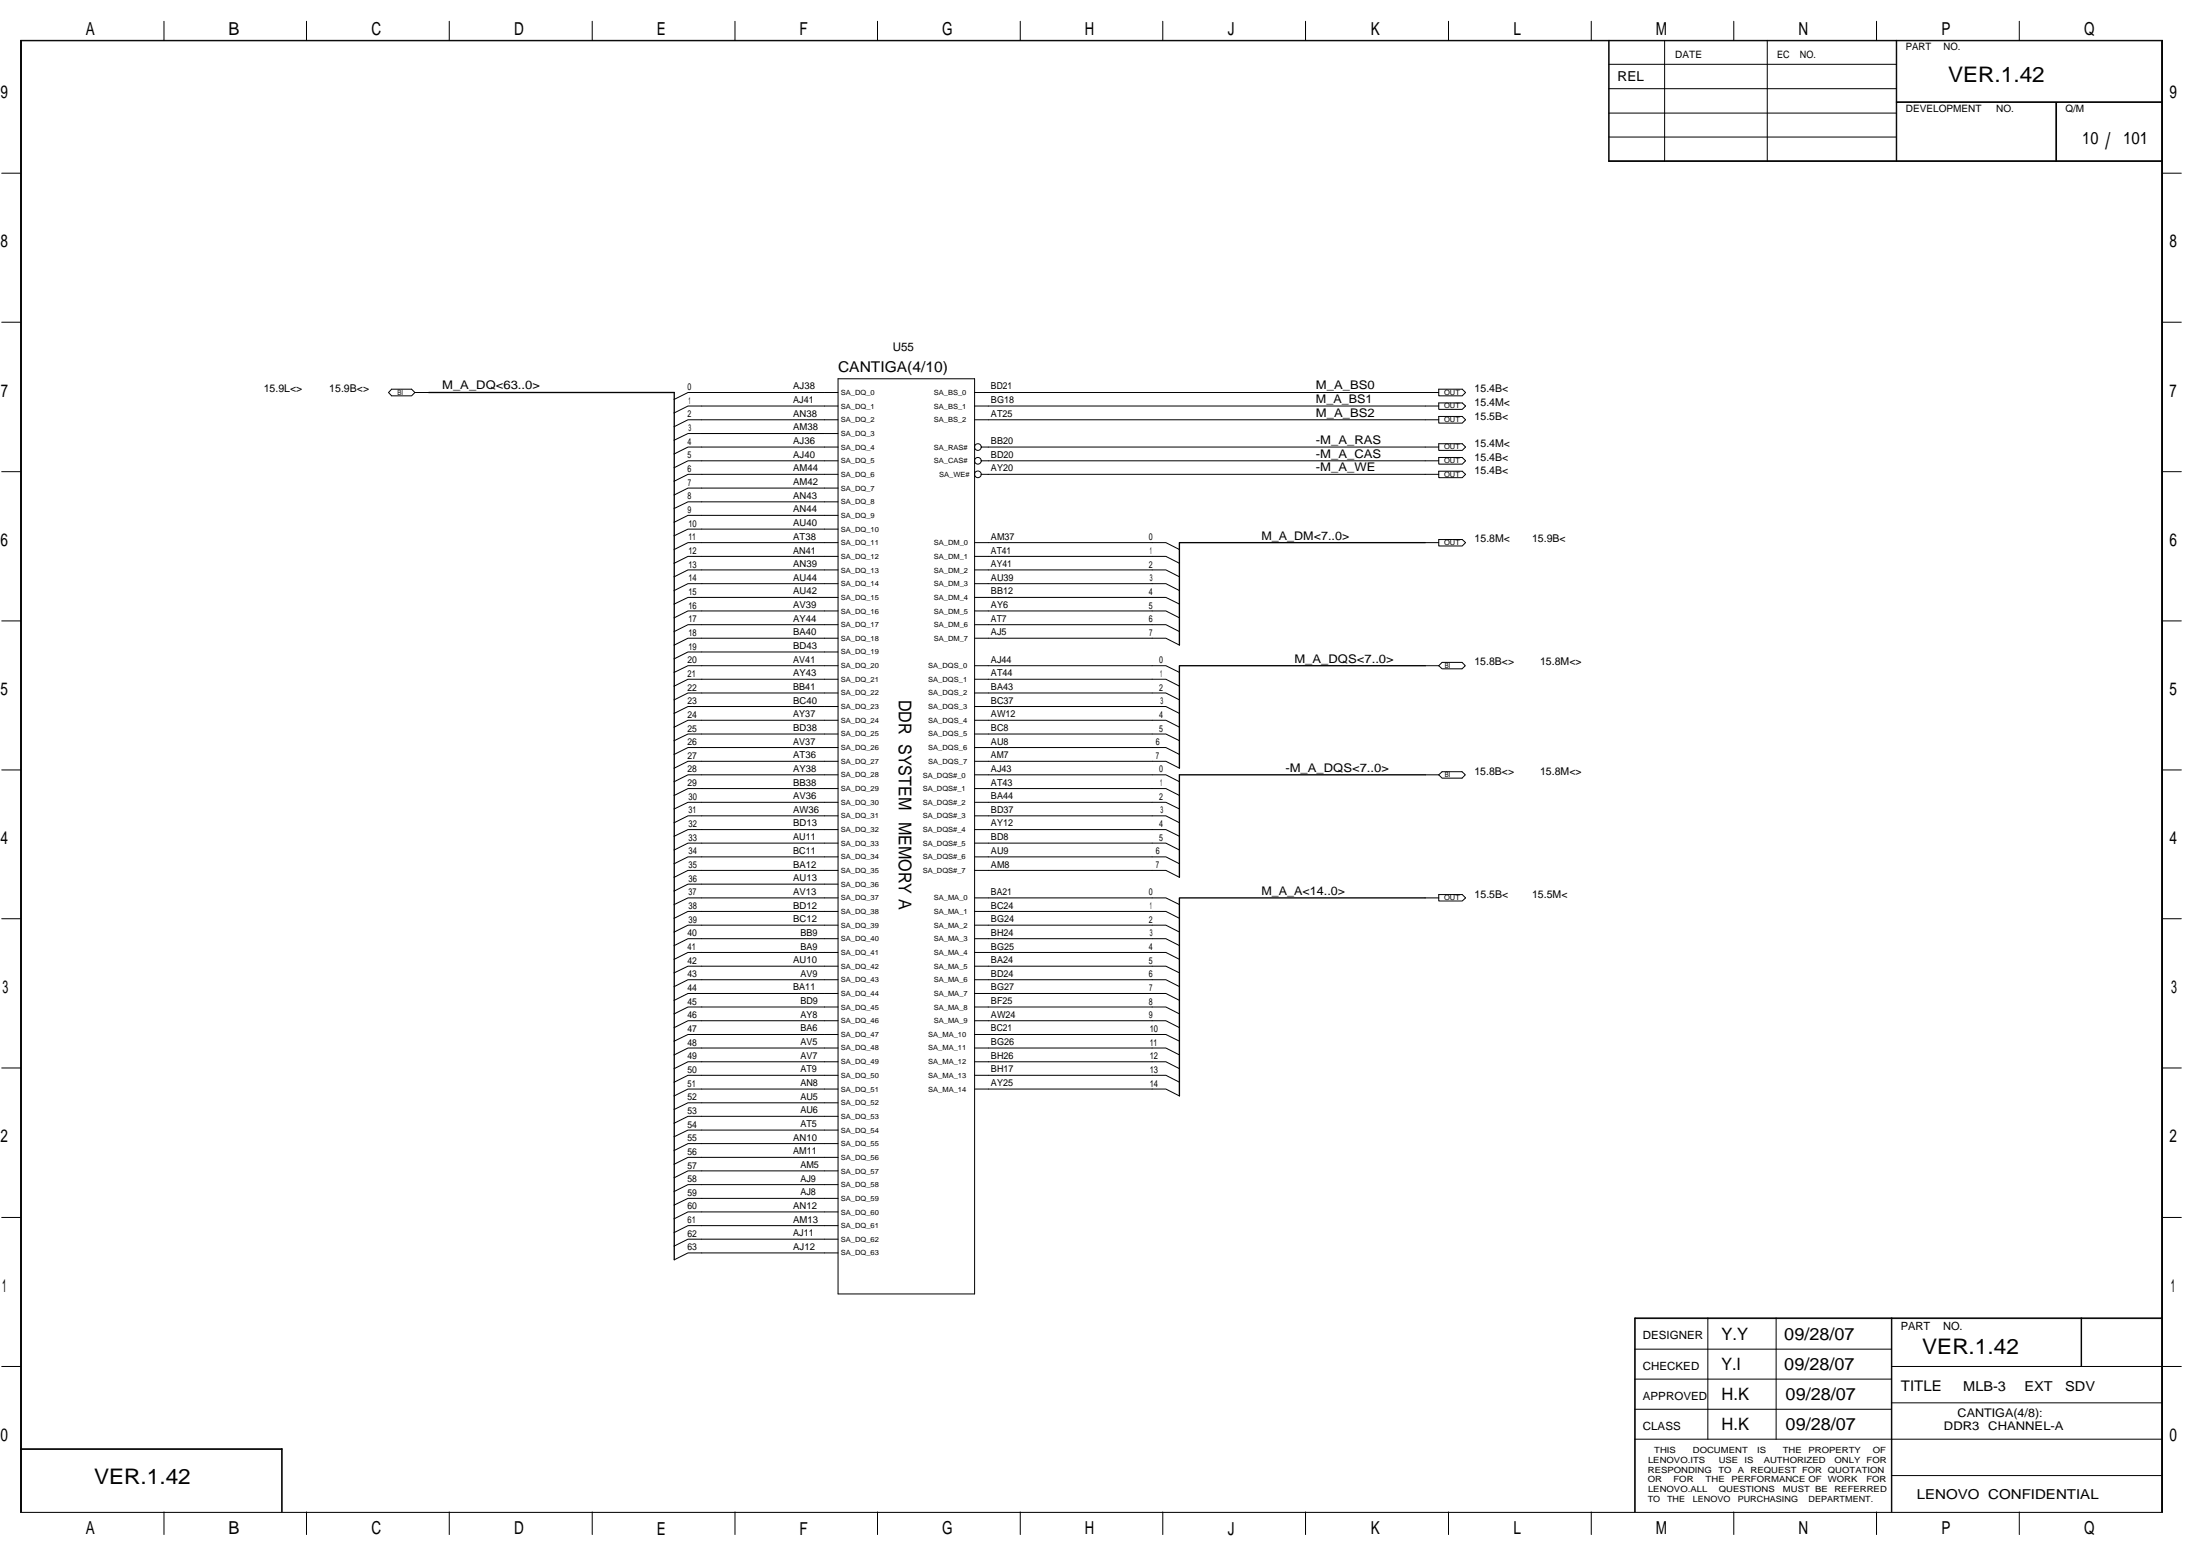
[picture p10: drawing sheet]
<svg xmlns="http://www.w3.org/2000/svg" width="420mm" height="297mm" viewBox="0 0 420 297" stroke-linecap="round" stroke-linejoin="round" font-family="sans-serif">
<path d="M81.9 74.9h46.9v165.6M272.2 103.6h-47v19.5M272.2 127.1h-47v19.5M272.2 147.9h-47v19.6M272.2 171.4h-47v37.8" fill="none" stroke="#000" stroke-width=".25"/>
<g fill="none" stroke="#000" stroke-width=".19">
<path d="M3.9 7.7h409.1v281h-409.1zM31.3 4.1v3.6M58.5 4.1v3.6M85.8 4.1v3.6M113.1 4.1v3.6M140.4 4.1v3.6M167.6 4.1v3.6M194.8 4.1v3.6M222.1 4.1v3.6M249.3 4.1v3.6M276.6 4.1v3.6M303.9 4.1v3.6"/>
<path d="M307.2 7.7v23.1h105.8M307.2 12.3h55M307.2 16.9h55M307.3 7.7v23.1M317.9 7.7v23.1M331.1 4.1v3.6M337.5 7.7v23.1M358.4 4.1v3.6M362.2 7.7v23.1M362.2 19.4h50.8M362.2 19.6h50.8M385.6 4.1v3.6"/>
<path d="M392.6 19.6v11.2M392.8 19.6v11.2M.3 33.1h3.6M307.2 30.7h105.8M307.2 21.6h55M307.3 26.2h54.9M413 33.1h3.6M.3 61.5h3.6M74.8 74.3h3.8l.6 .6-.6 .7h-3.8l-.6-.7zM79.2 74.9h2.7M160.1 72.3h26v174.7h-26zM160.1 77.5h-28.7l-2.6 1.3"/>
<path d="M160.1 74.9h-28.7l-2.6 1.3M274.8 74.9h-88.7M274.8 74.3h4.5l.6 .6-.6 .7h-4.5zM274.8 77.5h-88.7M274.8 79.5h4.5l.6 .6-.6 .7h-4.5zM274.8 76.9h4.5l.6 .6-.6 .6h-4.5zM413 61.5h3.6M.3 90h3.6M160.1 98.4h-28.7l-2.6 1.3M160.1 93.2h-28.7l-2.6 1.3M160.1 90.6h-28.7l-2.6 1.3M160.1 95.8h-28.7l-2.6 1.3"/>
<path d="M160.1 85.3h-28.7l-2.6 1.4M160.1 88h-28.7l-2.6 1.3M160.1 80.1h-28.7l-2.6 1.3M160.1 82.8h-28.7l-2.6 1.2M274.8 80.1h-88.7M274.8 85.3h-87.4M274.8 88h-87.4M274.8 84.7h4.5l.6 .6-.6 .7h-4.5zM274.8 87.3h4.5l.6 .7-.6 .6h-4.5zM274.8 90.6h-87.4M274.8 90h4.5l.6 .6-.6 .6h-4.5zM413 90h3.6"/>
<path d="M.3 118.5h3.6M160.1 119.3h-28.7l-2.6 1.3M160.1 116.6h-28.7l-2.6 1.3M160.1 111.4h-28.7l-2.6 1.3M160.1 114h-28.7l-2.6 1.3M160.1 106.2h-28.7l-2.6 1.3M160.1 108.8h-28.7l-2.6 1.3M160.1 103.6h-28.7l-2.6 1.3M160.1 101h-28.7l-2.6 1.3M186.1 119.3h36.6l2.5 1.3M186.1 111.4h36.6l2.5 1.3M186.1 114h36.6l2.5 1.3"/>
<path d="M186.1 116.6h36.6l2.5 1.3M186.1 108.8h36.6l2.5 1.3M186.1 106.2h36.6l2.5 1.3M186.1 103.6h36.6l2.5 1.3M272.2 103.6h2.6M274.8 103h4.5l.6 .6-.6 .6h-4.5zM413 118.5h3.6M160.1 137.5h-28.7l-2.6 1.3M160.1 132.3h-28.7l-2.6 1.3M160.1 134.9h-28.7l-2.6 1.3M160.1 129.7h-28.7l-2.6 1.3M160.1 124.5h-28.7l-2.6 1.3"/>
<path d="M160.1 127.1h-28.7l-2.6 1.3M160.1 121.8h-28.7l-2.6 1.3M186.1 137.5h36.6l2.5 1.3M186.1 134.9h36.6l2.5 1.3M186.1 132.3h36.6l2.5 1.3M186.1 129.7h36.6l2.5 1.3M186.1 127.1h36.6l2.5 1.3M186.1 121.8h36.6l2.5 1.3M272.2 127.1h2.6M275.4 126.4h3.8l.7 .7-.7 .6h-3.8l-.6-.6zM.3 147h3.6M160.1 158.4h-28.7l-2.6 1.2"/>
<path d="M160.1 155.7h-28.7l-2.6 1.4M160.1 153.2h-28.7l-2.6 1.2M160.1 150.5h-28.7l-2.6 1.3M160.1 147.9h-28.7l-2.6 1.3M160.1 145.3h-28.7l-2.6 1.3M160.1 140.1h-28.7l-2.6 1.3M160.1 142.7h-28.7l-2.6 1.3M186.1 158.4h36.6l2.5 1.2M186.1 155.7h36.6l2.5 1.4M186.1 153.2h36.6l2.5 1.2M186.1 150.5h36.6l2.5 1.3M186.1 147.9h36.6l2.5 1.3"/>
<path d="M186.1 145.3h36.6l2.5 1.3M186.1 142.7h36.6l2.5 1.3M186.1 140.1h36.6l2.5 1.3M272.2 147.9h2.6M274.8 147.9l.6-.6h3.8l.7 .6-.7 .6h-3.8zM413 147h3.6M.3 175.4h3.6M160.1 179.2h-28.7l-2.6 1.3M160.1 176.6h-28.7l-2.6 1.3M160.1 171.4h-28.7l-2.6 1.3M160.1 174h-28.7l-2.6 1.3M160.1 166.2h-28.7l-2.6 1.3"/>
<path d="M160.1 168.8h-28.7l-2.6 1.3M160.1 163.6h-28.7l-2.6 1.3M160.1 161h-28.7l-2.6 1.3M186.1 179.2h36.6l2.5 1.3M186.1 176.6h36.6l2.5 1.3M186.1 174h36.6l2.5 1.3M186.1 171.4h36.6l2.5 1.3M186.1 166.2h36.6l2.5 1.3M186.1 161h36.6l2.5 1.3M186.1 163.6h36.6l2.5 1.3M272.2 171.4h2.6M274.8 170.8h4.5l.6 .6-.6 .6h-4.5z"/>
<path d="M413 175.4h3.6M160.1 197.5h-28.7l-2.6 1.3M160.1 192.2h-28.7l-2.6 1.3M160.1 194.9h-28.7l-2.6 1.3M160.1 189.7h-28.7l-2.6 1.3M160.1 187h-28.7l-2.6 1.3M160.1 184.4h-28.7l-2.6 1.3M160.1 181.8h-28.7l-2.6 1.3M186.1 197.5h36.6l2.5 1.3M186.1 194.9h36.6l2.5 1.3M186.1 192.2h36.6l2.5 1.3M186.1 189.7h36.6l2.5 1.3"/>
<path d="M186.1 187h36.6l2.5 1.3M186.1 181.8h36.6l2.5 1.3M186.1 184.4h36.6l2.5 1.3M.3 203.9h3.6M160.1 218.3h-28.7l-2.6 1.3M160.1 213.1h-28.7l-2.6 1.3M160.1 215.7h-28.7l-2.6 1.3M160.1 210.5h-28.7l-2.6 1.3M160.1 205.3h-28.7l-2.6 1.3M160.1 207.9h-28.7l-2.6 1.3M160.1 202.7h-28.7l-2.6 1.3M160.1 200.1h-28.7l-2.6 1.3"/>
<path d="M186.1 205.3h36.6l2.5 1.3M186.1 207.9h36.6l2.5 1.3M186.1 202.7h36.6l2.5 1.3M186.1 200.1h36.6l2.5 1.3M413 203.9h3.6M.3 232.4h3.6M160.1 239.2h-28.7l-2.6 1.3M160.1 236.6h-28.7l-2.6 1.3M160.1 231.4h-28.7l-2.6 1.3M160.1 234h-28.7l-2.6 1.3M160.1 228.8h-28.7l-2.6 1.2M160.1 223.5h-28.7l-2.6 1.3"/>
<path d="M160.1 226.1h-28.7l-2.6 1.4M160.1 220.9h-28.7l-2.6 1.3M413 232.4h3.6M312.2 251.7h100.8M312.2 257.6h49M312.3 251.6v37M326.2 251.6v23.1M339.2 251.6v23.1M361.2 251.6v37M361.3 251.6v37M397.5 251.6v9.3M413 251.6h-100.8v37"/>
<path d="M.3 260.9h3.6M3.9 276.6h50v12M3.9 276.7h50M53.8 276.6v12M312.2 274.7h100.8M312.2 263.3h49M312.2 269h49M361.2 267.8h51.8M361.2 260.9h55.4M4.1 288.6v-280.8h408.7v280.8M31.3 288.6v4.3M58.5 288.6v4.3"/>
<path d="M85.8 288.6v4.3M113.1 288.6v4.3M140.4 288.6v4.3M167.6 288.6v4.3M194.8 288.6v4.3M222.1 288.6v4.3M249.3 288.6v4.3M276.6 288.6v4.3M303.9 288.6v4.3M331.1 288.6v4.3M358.4 288.6v4.3M361.2 281.7h51.8"/>
<path d="M385.6 288.6v4.3"/>
<circle cx="186.8" cy="88" r=".64"/>
<circle cx="186.8" cy="85.3" r=".64"/>
<circle cx="186.8" cy="90.5" r=".64"/>
</g>
<text font-size="4.4" x="402.1" y="28.4">/</text>
<g font-size="4.1">
<text x="372.1" y="15.7">VER.1.42</text>
<text x="367.1" y="258.4">VER.1.42</text>
<text x="18" y="283.2">VER.1.42</text>
</g>
<g font-size="3.4">
<text x="16.4" y="6.6">A</text>
<text x="43.6" y="6.6">B</text>
<text x="70.9" y="6.6">C</text>
<text x="98.2" y="6.6">D</text>
<text x="125.4" y="6.6">E</text>
<text x="152.7" y="6.6">F</text>
<text x="179.9" y="6.6">G</text>
<text x="207.2" y="6.6">H</text>
<text x="234.5" y="6.6">J</text>
<text x="261.8" y="6.6">K</text>
<text x="289" y="6.6">L</text>
<text x="316.2" y="6.6">M</text>
<text x="343.5" y="6.6">N</text>
<text x="370.8" y="6.6">P</text>
<text x="398" y="6.6">Q</text>
<text x=".1" y="18.8">9</text>
<text x="414.3" y="18.8">9</text>
<text x=".1" y="47.2">8</text>
<text x="414.3" y="47.2">8</text>
<text x=".2" y="75.7">7</text>
<text x="414.3" y="75.7">7</text>
<text x=".1" y="104.2">6</text>
<text x="414.3" y="104.2">6</text>
<text x=".1" y="132.7">5</text>
<text x="171.7" y="133.6" transform="rotate(90 171.7 133.6)">DDR SYSTEM MEMORY A</text>
<text x="414.3" y="132.7">5</text>
<text x=".1" y="161.1">4</text>
<text x="414.3" y="161.1">4</text>
<text x=".5" y="189.6">3</text>
<text x="414.6" y="189.6">3</text>
<text x=".1" y="218.1">2</text>
<text x="414.3" y="218.1">2</text>
<text x=".4" y="246.6">1</text>
<text x="414.6" y="246.6">1</text>
<text x=".1" y="275.1">0</text>
<text x="414.3" y="275.1">0</text>
<text x="16.4" y="292.9">A</text>
<text x="43.6" y="292.9">B</text>
<text x="70.9" y="292.9">C</text>
<text x="98.2" y="292.9">D</text>
<text x="125.4" y="292.9">E</text>
<text x="152.7" y="292.9">F</text>
<text x="179.9" y="292.9">G</text>
<text x="207.2" y="292.9">H</text>
<text x="234.5" y="292.9">J</text>
<text x="261.8" y="292.9">K</text>
<text x="289" y="292.9">L</text>
<text x="316.2" y="292.9">M</text>
<text x="343.5" y="292.9">N</text>
<text x="370.8" y="292.9">P</text>
<text x="398" y="292.9">Q</text>
</g>
<g font-size="3.3">
<text x="397.7" y="27.4">10</text>
<text x="405.5" y="27.4">101</text>
<text x="328.7" y="255.8">Y.Y</text>
<text x="340.8" y="255.8">09/28/07</text>
<text x="328.7" y="261.6">Y.I</text>
<text x="340.8" y="261.6">09/28/07</text>
<text x="328.8" y="267.3">H.K</text>
<text x="341" y="267.3">09/28/07</text>
<text x="328.8" y="273">H.K</text>
<text x="341" y="273">09/28/07</text>
</g>
<g font-size="2.8">
<text x="160.1" y="71">CANTIGA(4/10)</text>
<text x="363" y="265.6">TITLE</text>
</g>
<g font-size="2.6">
<text x="308.9" y="15.5">REL</text>
<text x="374.9" y="265.5">MLB-3</text>
<text x="386.6" y="265.5">EXT</text>
<text x="394.4" y="265.5">SDV</text>
<text x="366.1" y="286.1">LENOVO CONFIDENTIAL</text>
</g>
<g font-size="2.3">
<text x="170.5" y="67.1">U55</text>
<text x="84.4" y="74.3">M_A_DQ&lt;63..0&gt;</text>
<text x="251.3" y="77">M_A_BS1</text>
<text x="251.3" y="74.3">M_A_BS0</text>
<text x="251.3" y="79.6">M_A_BS2</text>
<text x="251.3" y="84.8">-M_A_RAS</text>
<text x="251.3" y="87.4">-M_A_CAS</text>
<text x="251.3" y="90">-M_A_WE</text>
<text x="240.9" y="103">M_A_DM&lt;7..0&gt;</text>
<text x="247.2" y="126.5">M_A_DQS&lt;7..0&gt;</text>
<text x="245.5" y="147.4">-M_A_DQS&lt;7..0&gt;</text>
<text x="240.9" y="170.8">M_A_A&lt;14..0&gt;</text>
<text x="371.3" y="273">DDR3</text>
<text x="373.9" y="270.4">CANTIGA(4/8):</text>
<text x="379.7" y="273">CHANNEL-A</text>
</g>
<g font-size="2.2">
<text x="313.8" y="255.7">DESIGNER</text>
<text x="363" y="253.8">PART</text>
<text x="371.1" y="253.8">NO.</text>
<text x="313.8" y="261.5">CHECKED</text>
<text x="313.8" y="267.2">APPROVED</text>
<text x="313.8" y="272.9">CLASS</text>
</g>
<g font-size="2">
<text x="50.4" y="74.9">15.9L&lt;&gt;</text>
<text x="62.9" y="74.9">15.9B&lt;&gt;</text>
<text x="281.6" y="77.5">15.4M&lt;</text>
<text x="281.6" y="74.9">15.4B&lt;</text>
<text x="281.6" y="80.1">15.5B&lt;</text>
<text x="281.6" y="85.3">15.4M&lt;</text>
<text x="281.6" y="87.9">15.4B&lt;</text>
<text x="281.6" y="90.5">15.4B&lt;</text>
<text x="281.6" y="103.5">15.8M&lt;</text>
<text x="292.6" y="103.5">15.9B&lt;</text>
<text x="281.6" y="127">15.8B&lt;&gt;</text>
<text x="294.1" y="127">15.8M&lt;&gt;</text>
<text x="281.6" y="147.9">15.8B&lt;&gt;</text>
<text x="294.1" y="147.9">15.8M&lt;&gt;</text>
<text x="281.6" y="171.4">15.5B&lt;</text>
<text x="292.6" y="171.4">15.5M&lt;</text>
</g>
<g font-size="1.9">
<text x="319.9" y="11">DATE</text>
<text x="339.4" y="11">EC</text>
<text x="343.7" y="11">NO.</text>
<text x="364" y="9.5">PART</text>
<text x="371.2" y="9.5">NO.</text>
<text x="364" y="21.3">DEVELOPMENT</text>
<text x="381.2" y="21.3">NO.</text>
<text x="394.5" y="21.3">Q/M</text>
</g>
<g font-size="1.8">
<text x="131.3" y="74.5">0</text>
<text x="131.5" y="77.1">1</text>
<text x="151.5" y="77">AJ41</text>
<text x="151.5" y="74.3">AJ38</text>
<text x="189.3" y="77">BG18</text>
<text x="189.3" y="74.3">BD21</text>
<text x="131.3" y="79.7">2</text>
<text x="131.5" y="82.3">3</text>
<text x="151.5" y="79.6">AN38</text>
<text x="151.5" y="82.2">AM38</text>
<text x="189.3" y="79.6">AT25</text>
<text x="131.3" y="87.5">5</text>
<text x="131.3" y="84.9">4</text>
<text x="151.5" y="87.4">AJ40</text>
<text x="151.5" y="84.8">AJ36</text>
<text x="189.3" y="87.4">BD20</text>
<text x="189.3" y="84.8">BB20</text>
<text x="131.3" y="95.3">8</text>
<text x="131.3" y="90.1">6</text>
<text x="131.3" y="92.7">7</text>
<text x="151.5" y="95.2">AN43</text>
<text x="151.5" y="90">AM44</text>
<text x="151.5" y="92.6">AM42</text>
<text x="189.3" y="90">AY20</text>
<text x="131.3" y="97.9">9</text>
<text x="131.5" y="100.5">10</text>
<text x="151.5" y="100.4">AU40</text>
<text x="151.5" y="97.8">AN44</text>
<text x="131.5" y="103.1">11</text>
<text x="131.5" y="105.7">12</text>
<text x="151.5" y="103">AT38</text>
<text x="151.5" y="105.7">AN41</text>
<text x="189.3" y="105.7">AT41</text>
<text x="189.3" y="103">AM37</text>
<text x="219.4" y="103.1">0</text>
<text x="219.6" y="105.7">1</text>
<text x="131.5" y="108.4">13</text>
<text x="131.5" y="113.6">15</text>
<text x="131.5" y="111">14</text>
<text x="151.5" y="110.9">AU44</text>
<text x="151.5" y="113.5">AU42</text>
<text x="151.5" y="108.2">AN39</text>
<text x="189.3" y="113.5">BB12</text>
<text x="189.3" y="108.2">AY41</text>
<text x="189.3" y="110.9">AU39</text>
<text x="219.4" y="108.4">2</text>
<text x="219.4" y="113.6">4</text>
<text x="219.6" y="111">3</text>
<text x="131.5" y="116.2">16</text>
<text x="131.5" y="118.8">17</text>
<text x="151.5" y="118.7">AY44</text>
<text x="151.5" y="116.1">AV39</text>
<text x="189.3" y="116.1">AY6</text>
<text x="189.3" y="118.7">AT7</text>
<text x="219.4" y="116.2">5</text>
<text x="219.4" y="118.8">6</text>
<text x="131.5" y="121.4">18</text>
<text x="131.5" y="124">19</text>
<text x="151.5" y="123.9">BD43</text>
<text x="151.5" y="121.3">BA40</text>
<text x="189.3" y="121.3">AJ5</text>
<text x="219.4" y="121.4">7</text>
<text x="131.3" y="126.6">20</text>
<text x="131.3" y="131.8">22</text>
<text x="131.3" y="129.2">21</text>
<text x="151.5" y="131.7">BB41</text>
<text x="151.5" y="129.1">AY43</text>
<text x="151.5" y="126.5">AV41</text>
<text x="189.3" y="129.1">AT44</text>
<text x="189.3" y="126.5">AJ44</text>
<text x="189.3" y="131.7">BA43</text>
<text x="221.4" y="126.6">0</text>
<text x="221.4" y="131.8">2</text>
<text x="221.6" y="129.2">1</text>
<text x="131.3" y="134.5">23</text>
<text x="131.3" y="137">24</text>
<text x="151.5" y="134.3">BC40</text>
<text x="151.5" y="136.9">AY37</text>
<text x="189.3" y="134.3">BC37</text>
<text x="189.3" y="136.9">AW12</text>
<text x="221.4" y="137">4</text>
<text x="221.6" y="134.5">3</text>
<text x="131.3" y="142.2">26</text>
<text x="131.3" y="139.7">25</text>
<text x="151.5" y="139.5">BD38</text>
<text x="151.5" y="142.2">AV37</text>
<text x="189.3" y="139.5">BC8</text>
<text x="189.3" y="142.2">AU8</text>
<text x="220.7" y="142.2">6</text>
<text x="221.4" y="139.7">5</text>
<text x="131.3" y="144.9">27</text>
<text x="131.3" y="147.4">28</text>
<text x="151.5" y="150">BB38</text>
<text x="151.5" y="147.4">AY38</text>
<text x="151.5" y="144.7">AT36</text>
<text x="189.3" y="150">AT43</text>
<text x="189.3" y="147.4">AJ43</text>
<text x="189.3" y="144.7">AM7</text>
<text x="220.8" y="144.9">7</text>
<text x="221.4" y="147.4">0</text>
<text x="131.3" y="150.1">29</text>
<text x="131.5" y="152.7">30</text>
<text x="131.5" y="155.3">31</text>
<text x="151.5" y="155.2">AW36</text>
<text x="151.5" y="152.6">AV36</text>
<text x="189.3" y="155.2">BD37</text>
<text x="189.3" y="152.6">BA44</text>
<text x="221.4" y="152.7">2</text>
<text x="221.6" y="150.1">1</text>
<text x="221.6" y="155.3">3</text>
<text x="131.5" y="157.9">32</text>
<text x="131.5" y="160.5">33</text>
<text x="151.5" y="157.8">BD13</text>
<text x="151.5" y="160.4">AU11</text>
<text x="189.3" y="157.8">AY12</text>
<text x="189.3" y="160.4">BD8</text>
<text x="221.4" y="157.9">4</text>
<text x="221.4" y="160.5">5</text>
<text x="131.5" y="163.1">34</text>
<text x="131.5" y="165.7">35</text>
<text x="151.5" y="163">BC11</text>
<text x="151.5" y="165.6">BA12</text>
<text x="189.3" y="163">AU9</text>
<text x="189.3" y="165.6">AM8</text>
<text x="220.7" y="163.1">6</text>
<text x="220.8" y="165.7">7</text>
<text x="131.5" y="168.3">36</text>
<text x="131.5" y="173.5">38</text>
<text x="131.5" y="170.9">37</text>
<text x="151.5" y="173.4">BD12</text>
<text x="151.5" y="170.8">AV13</text>
<text x="151.5" y="168.2">AU13</text>
<text x="189.3" y="173.4">BC24</text>
<text x="189.3" y="170.8">BA21</text>
<text x="219.4" y="170.9">0</text>
<text x="219.6" y="173.5">1</text>
<text x="131.3" y="178.8">40</text>
<text x="131.5" y="176.1">39</text>
<text x="151.5" y="176.1">BC12</text>
<text x="152.9" y="178.6">BB9</text>
<text x="189.3" y="178.6">BH24</text>
<text x="189.3" y="176.1">BG24</text>
<text x="219.4" y="176.1">2</text>
<text x="219.6" y="178.8">3</text>
<text x="131.3" y="181.4">41</text>
<text x="131.3" y="184">42</text>
<text x="151.5" y="183.9">AU10</text>
<text x="152.9" y="181.3">BA9</text>
<text x="189.3" y="181.3">BG25</text>
<text x="189.3" y="183.9">BA24</text>
<text x="219.4" y="184">5</text>
<text x="219.4" y="181.4">4</text>
<text x="131.3" y="186.6">43</text>
<text x="131.3" y="189.2">44</text>
<text x="131.3" y="191.8">45</text>
<text x="151.5" y="189.1">BA11</text>
<text x="152.9" y="191.7">BD9</text>
<text x="152.9" y="186.5">AV9</text>
<text x="189.3" y="189.1">BG27</text>
<text x="189.3" y="191.7">BF25</text>
<text x="189.3" y="186.5">BD24</text>
<text x="219.4" y="186.6">6</text>
<text x="219.4" y="191.8">8</text>
<text x="219.4" y="189.2">7</text>
<text x="131.3" y="194.4">46</text>
<text x="131.3" y="197">47</text>
<text x="152.9" y="194.3">AY8</text>
<text x="152.9" y="196.9">BA6</text>
<text x="189.3" y="196.9">BC21</text>
<text x="189.3" y="194.3">AW24</text>
<text x="219.4" y="194.4">9</text>
<text x="219.6" y="197">10</text>
<text x="131.3" y="199.6">48</text>
<text x="131.3" y="202.2">49</text>
<text x="152.9" y="202.1">AV7</text>
<text x="152.9" y="199.5">AV5</text>
<text x="189.3" y="202.1">BH26</text>
<text x="189.3" y="199.5">BG26</text>
<text x="219.6" y="199.6">11</text>
<text x="219.6" y="202.2">12</text>
<text x="131.3" y="207.4">51</text>
<text x="131.3" y="204.8">50</text>
<text x="152.9" y="204.7">AT9</text>
<text x="152.9" y="209.9">AU5</text>
<text x="152.9" y="207.3">AN8</text>
<text x="189.3" y="207.3">AY25</text>
<text x="189.3" y="204.7">BH17</text>
<text x="219.6" y="207.4">14</text>
<text x="219.6" y="204.8">13</text>
<text x="131.3" y="210.1">52</text>
<text x="131.3" y="215.3">54</text>
<text x="131.3" y="212.6">53</text>
<text x="152.9" y="215.1">AT5</text>
<text x="152.9" y="212.6">AU6</text>
<text x="131.3" y="217.8">55</text>
<text x="131.3" y="220.5">56</text>
<text x="151.5" y="217.8">AN10</text>
<text x="151.5" y="220.4">AM11</text>
<text x="131.3" y="225.7">58</text>
<text x="131.3" y="223.1">57</text>
<text x="152.9" y="223">AM5</text>
<text x="152.9" y="225.6">AJ9</text>
<text x="131.3" y="228.3">59</text>
<text x="131.3" y="233.5">61</text>
<text x="131.3" y="230.9">60</text>
<text x="151.5" y="230.8">AN12</text>
<text x="151.5" y="233.4">AM13</text>
<text x="152.9" y="228.2">AJ8</text>
<text x="131.3" y="236.1">62</text>
<text x="131.3" y="238.7">63</text>
<text x="151.5" y="238.6">AJ12</text>
<text x="151.5" y="236">AJ11</text>
</g>
<g font-size="1.6">
<text x="314.7" y="281.2">RESPONDING</text>
<text x="314.7" y="279.3">LENOVO.ITS</text>
<text x="315.9" y="277.5">THIS</text>
<text x="323.3" y="277.5">DOCUMENT</text>
<text x="328.2" y="281.2">TO</text>
<text x="328.2" y="279.3">USE</text>
<text x="331.9" y="281.2">A</text>
<text x="333.2" y="279.3">IS</text>
<text x="334.3" y="281.2">REQUEST FOR QUOTATION</text>
<text x="335.6" y="277.5">IS</text>
<text x="336.8" y="279.3">AUTHORIZED</text>
<text x="340.5" y="277.5">THE</text>
<text x="345.4" y="277.5">PROPERTY</text>
<text x="350.3" y="279.3">ONLY</text>
<text x="356.5" y="279.3">FOR</text>
<text x="357.7" y="277.5">OF</text>
<text x="314.7" y="286.7">TO</text>
<text x="314.7" y="283">OR</text>
<text x="314.7" y="284.9">LENOVO.ALL</text>
<text x="318.4" y="286.7">THE</text>
<text x="319.6" y="283">FOR</text>
<text x="323.3" y="286.7">LENOVO</text>
<text x="325.7" y="283">THE</text>
<text x="328.2" y="284.9">QUESTIONS</text>
<text x="330.7" y="283">PERFORMANCE OF</text>
<text x="331.9" y="286.7">PURCHASING</text>
<text x="340.5" y="284.9">MUST BE</text>
<text x="345.4" y="286.7">DEPARTMENT.</text>
<text x="349.1" y="283">WORK</text>
<text x="350.3" y="284.9">REFERRED</text>
<text x="356.4" y="283">FOR</text>
</g>
<g font-size="1.4">
<text x="75.9" y="75.4">BI</text>
<text x="160.6" y="75.4">SA_DQ_0</text>
<text x="178.3" y="75.4">SA_BS_0</text>
<text x="275.8" y="75.4">OUT</text>
<text x="275.8" y="77.9">OUT</text>
<text x="160.6" y="78">SA_DQ_1</text>
<text x="160.6" y="80.6">SA_DQ_2</text>
<text x="160.6" y="83.2">SA_DQ_3</text>
<text x="178.3" y="78">SA_BS_1</text>
<text x="178.3" y="80.6">SA_BS_2</text>
<text x="275.8" y="80.6">OUT</text>
<text x="160.6" y="85.8">SA_DQ_4</text>
<text x="160.6" y="88.4">SA_DQ_5</text>
<text x="178.3" y="85.8">SA_RAS#</text>
<text x="178.3" y="88.4">SA_CAS#</text>
<text x="275.8" y="85.8">OUT</text>
<text x="275.8" y="88.4">OUT</text>
<text x="160.6" y="91.1">SA_DQ_6</text>
<text x="160.6" y="93.6">SA_DQ_7</text>
<text x="179.4" y="91.1">SA_WE#</text>
<text x="275.8" y="91">OUT</text>
<text x="160.6" y="96.3">SA_DQ_8</text>
<text x="160.6" y="98.8">SA_DQ_9</text>
<text x="160.6" y="101.5">SA_DQ_10</text>
<text x="160.6" y="104.1">SA_DQ_11</text>
<text x="160.6" y="106.7">SA_DQ_12</text>
<text x="178.3" y="104.1">SA_DM_0</text>
<text x="178.3" y="106.7">SA_DM_1</text>
<text x="275.8" y="104">OUT</text>
<text x="160.6" y="109.3">SA_DQ_13</text>
<text x="160.6" y="111.9">SA_DQ_14</text>
<text x="178.3" y="109.3">SA_DM_2</text>
<text x="178.3" y="111.9">SA_DM_3</text>
<text x="160.6" y="114.5">SA_DQ_15</text>
<text x="160.6" y="117.1">SA_DQ_16</text>
<text x="160.6" y="119.7">SA_DQ_17</text>
<text x="178.3" y="114.5">SA_DM_4</text>
<text x="178.3" y="117.1">SA_DM_5</text>
<text x="178.3" y="119.7">SA_DM_6</text>
<text x="160.6" y="122.3">SA_DQ_18</text>
<text x="160.6" y="124.9">SA_DQ_19</text>
<text x="178.3" y="122.3">SA_DM_7</text>
<text x="160.6" y="127.6">SA_DQ_20</text>
<text x="160.6" y="130.2">SA_DQ_21</text>
<text x="177.3" y="127.6">SA_DQS_0</text>
<text x="177.3" y="130.2">SA_DQS_1</text>
<text x="276" y="127.5">BI</text>
<text x="160.6" y="132.8">SA_DQ_22</text>
<text x="160.6" y="135.4">SA_DQ_23</text>
<text x="160.6" y="138">SA_DQ_24</text>
<text x="177.3" y="132.8">SA_DQS_2</text>
<text x="177.3" y="135.4">SA_DQS_3</text>
<text x="177.3" y="138">SA_DQS_4</text>
<text x="160.6" y="140.6">SA_DQ_25</text>
<text x="160.6" y="143.2">SA_DQ_26</text>
<text x="177.3" y="140.6">SA_DQS_5</text>
<text x="177.3" y="143.2">SA_DQS_6</text>
<text x="160.6" y="145.8">SA_DQ_27</text>
<text x="160.6" y="148.4">SA_DQ_28</text>
<text x="176.2" y="148.4">SA_DQS#_0</text>
<text x="177.3" y="145.8">SA_DQS_7</text>
<text x="276" y="148.3">BI</text>
<text x="160.6" y="151">SA_DQ_29</text>
<text x="160.6" y="153.6">SA_DQ_30</text>
<text x="176.2" y="151">SA_DQS#_1</text>
<text x="176.2" y="153.6">SA_DQS#_2</text>
<text x="160.6" y="156.2">SA_DQ_31</text>
<text x="160.6" y="158.8">SA_DQ_32</text>
<text x="160.6" y="161.5">SA_DQ_33</text>
<text x="176.2" y="156.2">SA_DQS#_3</text>
<text x="176.2" y="158.8">SA_DQS#_4</text>
<text x="176.2" y="161.5">SA_DQS#_5</text>
<text x="160.6" y="164">SA_DQ_34</text>
<text x="160.6" y="166.7">SA_DQ_35</text>
<text x="176.2" y="164">SA_DQS#_6</text>
<text x="176.2" y="166.7">SA_DQS#_7</text>
<text x="160.6" y="169.3">SA_DQ_36</text>
<text x="160.6" y="171.9">SA_DQ_37</text>
<text x="178.3" y="171.9">SA_MA_0</text>
<text x="275.8" y="171.8">OUT</text>
<text x="160.6" y="174.5">SA_DQ_38</text>
<text x="160.6" y="177.1">SA_DQ_39</text>
<text x="160.6" y="179.7">SA_DQ_40</text>
<text x="178.3" y="174.5">SA_MA_1</text>
<text x="178.3" y="177.1">SA_MA_2</text>
<text x="178.3" y="179.7">SA_MA_3</text>
<text x="160.6" y="182.3">SA_DQ_41</text>
<text x="160.6" y="184.9">SA_DQ_42</text>
<text x="178.3" y="182.3">SA_MA_4</text>
<text x="178.3" y="184.9">SA_MA_5</text>
<text x="160.6" y="187.5">SA_DQ_43</text>
<text x="160.6" y="190.1">SA_DQ_44</text>
<text x="178.3" y="187.5">SA_MA_6</text>
<text x="178.3" y="190.1">SA_MA_7</text>
<text x="160.6" y="192.7">SA_DQ_45</text>
<text x="160.6" y="195.3">SA_DQ_46</text>
<text x="160.6" y="198">SA_DQ_47</text>
<text x="177.3" y="198">SA_MA_10</text>
<text x="178.3" y="192.7">SA_MA_8</text>
<text x="178.3" y="195.3">SA_MA_9</text>
<text x="160.6" y="200.5">SA_DQ_48</text>
<text x="160.6" y="203.2">SA_DQ_49</text>
<text x="177.3" y="200.5">SA_MA_11</text>
<text x="177.3" y="203.2">SA_MA_12</text>
<text x="160.6" y="205.8">SA_DQ_50</text>
<text x="160.6" y="208.4">SA_DQ_51</text>
<text x="177.3" y="205.8">SA_MA_13</text>
<text x="177.3" y="208.4">SA_MA_14</text>
<text x="160.6" y="211">SA_DQ_52</text>
<text x="160.6" y="213.6">SA_DQ_53</text>
<text x="160.6" y="216.2">SA_DQ_54</text>
<text x="160.6" y="218.8">SA_DQ_55</text>
<text x="160.6" y="221.4">SA_DQ_56</text>
<text x="160.6" y="224">SA_DQ_57</text>
<text x="160.6" y="226.6">SA_DQ_58</text>
<text x="160.6" y="229.2">SA_DQ_59</text>
<text x="160.6" y="231.9">SA_DQ_60</text>
<text x="160.6" y="234.4">SA_DQ_61</text>
<text x="160.6" y="237.1">SA_DQ_62</text>
<text x="160.6" y="239.7">SA_DQ_63</text>
</g>
</svg>
